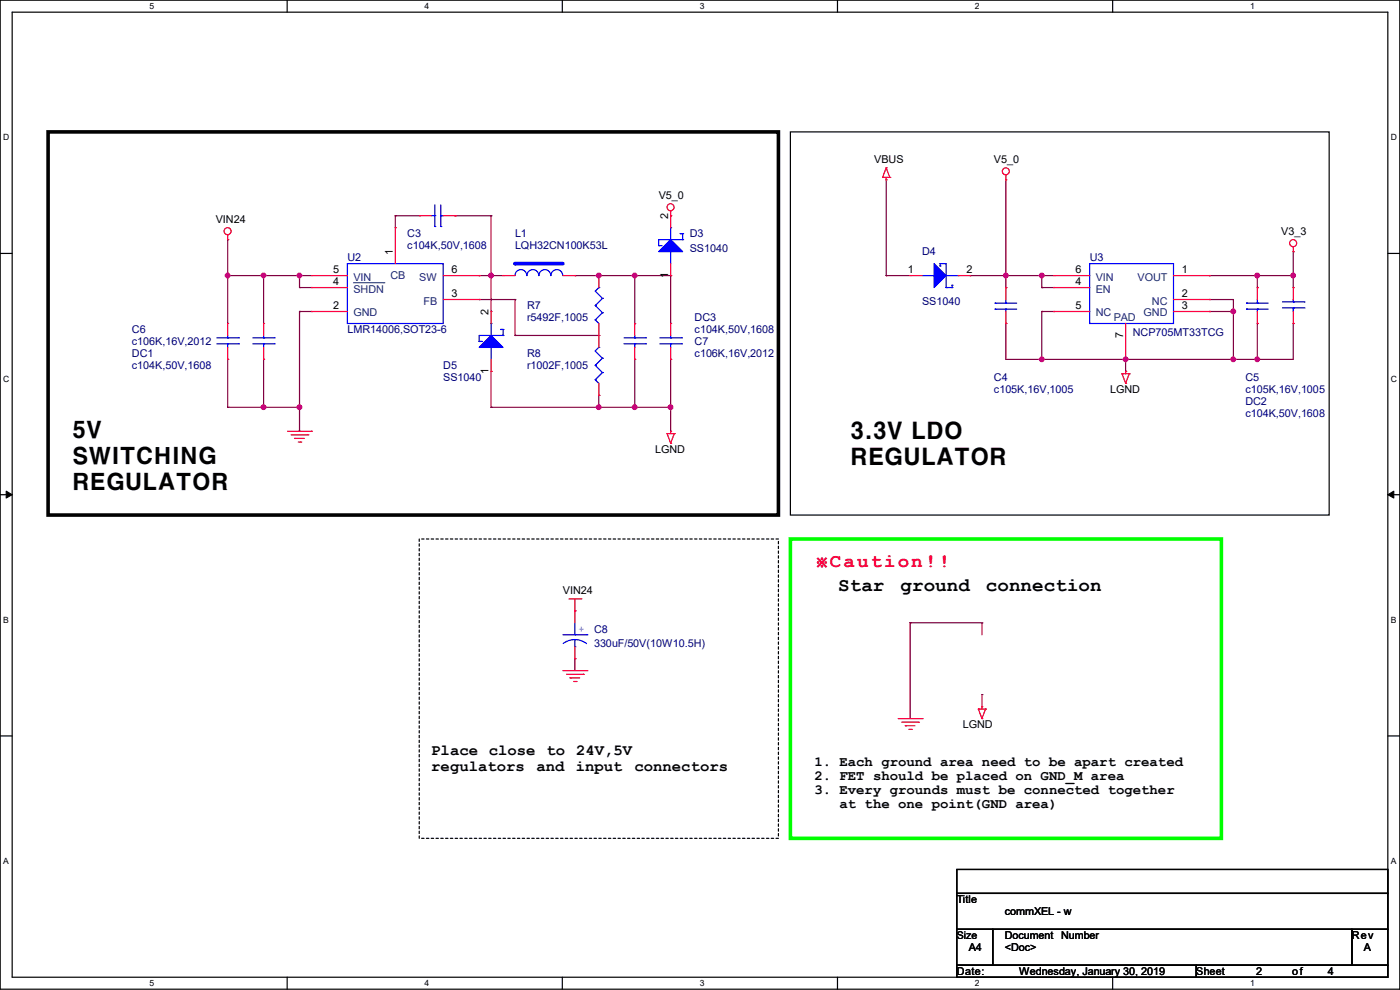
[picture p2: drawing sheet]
<svg xmlns="http://www.w3.org/2000/svg" width="297mm" height="210mm" viewBox="0 0 297 210" stroke-linecap="round" stroke-linejoin="round" font-family="sans-serif">
<path d="M0 0h297v209.8h-297zM2.6 2.6h291.8v204.7h-291.8z" fill="none" stroke="#000" stroke-width=".25"/>
<g fill="#fff">
<path d="M31.7 .3h1v2h-1z"/>
<path d="M31.7 207.6h1v1.9h-1z"/>
</g>
<path d="M60.9 0v2.6M60.9 207.3v2.5" fill="none" stroke="#000" stroke-width=".25"/>
<g fill="#fff">
<path d="M90.1 .3h1v2h-1z"/>
<path d="M90.1 207.6h1v1.9h-1z"/>
</g>
<path d="M119.3 0v2.6M119.3 207.3v2.5" fill="none" stroke="#000" stroke-width=".25"/>
<g fill="#fff">
<path d="M148.5 .3h.9v2h-.9z"/>
<path d="M148.5 207.6h.9v1.9h-.9z"/>
</g>
<path d="M177.7 0v2.6M177.7 207.3v2.5" fill="none" stroke="#000" stroke-width=".25"/>
<g fill="#fff">
<path d="M206.8 .3h1v2h-1z"/>
<path d="M206.8 207.6h1v1.9h-1z"/>
</g>
<path d="M236.1 0v2.6M236.1 207.3v2.5" fill="none" stroke="#000" stroke-width=".25"/>
<g fill="#fff">
<path d="M265.2 .3h1v2h-1z"/>
<path d="M265.2 207.6h1v1.9h-1z"/>
<path d="M.7 28.2h1.2v1.9h-1.2z"/>
<path d="M295.1 28.2h1.2v1.9h-1.2z"/>
<path d="M.7 79.3h1.2v2h-1.2z"/>
<path d="M295.1 79.3h1.2v2h-1.2z"/>
</g>
<path d="M0 53.8h2.6M294.4 53.8h2.6" fill="none" stroke="#000" stroke-width=".25"/>
<g fill="#fff">
<path d="M.7 130.5h1.2v2h-1.2z"/>
<path d="M295.1 130.5h1.1v2h-1.1z"/>
</g>
<path d="M0 104.9h2.6M294.4 104.9h2.6" fill="none" stroke="#000" stroke-width=".25"/>
<path d="M1.3 104.2l1.3 .7-1.3 .8zM294.4 104.9l1.3-.7v1.5z" fill="#000" stroke="#000" stroke-width=".21"/>
<g fill="#fff">
<path d="M.7 181.7h1.2v2h-1.2z"/>
<path d="M295.1 181.7h1.1v2h-1.1z"/>
</g>
<path d="M167.7 28h114.3v81.3h-114.3zM0 156.1h2.6M294.4 156.1h2.6M203 184.4h91.4v5.1h-91.4zM203 189.5h91.4v7.6h-91.4zM203 197.1h7.6v7.7h-7.6zM210.6 197.1h76.2v7.7h-76.2zM286.8 197.1h7.6v7.7h-7.6zM203 204.8h50.8v2.5h-50.8zM253.8 204.8h40.6v2.5h-40.6z" fill="none" stroke="#000" stroke-width=".25"/>
<path d="M88.9 114.3h76.2v63.5h-76.2z" fill="none" stroke="#000" stroke-width=".25" stroke-dasharray=".5"/>
<path d="M10.2 28h154.9v81.3h-154.9z" fill="none" stroke="#000" stroke-width=".76"/>
<path d="M167.7 114.3h91.4v63.5h-91.4z" fill="none" stroke="#0f0" stroke-width=".76"/>
<g fill="none" stroke="#800040" stroke-width=".25">
<path d="M188 38.1v20.4M213.4 38.1v22.9M48.3 50.8h.1M48.3 58.5h.1M48.3 50.8v17.8M48.3 58.5h17.8M55.9 58.5h.1M55.9 58.5v10.1M63.5 58.5h.1M63.5 58.5v2.5M83.9 45.8h.1M83.9 45.8v2.5"/>
<path d="M83.9 45.8h5M96.6 45.8h.1M96.6 45.8h7.6M101.6 58.5h.1M101.6 58.5h5.1M104.2 45.8h.1M104.2 58.5h.1M104.2 45.8v20.3M122 58.5h.1M122 58.5h20.3M127 58.5h.1M134.7 58.5h.1"/>
<path d="M134.7 58.5v10.1M142.3 58.5h.1M142.3 58.5v10.1M188 58.5h.1M188 58.5h5.1M205.8 58.5h.1M205.8 58.5h17.8M213.4 58.5h.1M221 58.5h.1M221 58.5v2.5M256.6 58.5h.1M256.6 58.5h17.8"/>
<path d="M266.7 58.5h.1M266.7 58.5v2.5M274.4 53.4h.1M274.4 53.4v7.6M48.3 76.2h.1M48.3 76.2v10.2M55.9 76.2h.1M55.9 76.2v10.2M63.5 61h.1M63.5 66.1h.1M63.5 66.1v25.4M63.5 61h2.6"/>
<path d="M63.5 66.1h2.6M101.6 63.5h.1M101.6 63.5h7.7M104.2 78.8h.1M104.2 78.8v7.6M109.3 63.5h.1M109.3 71.2h.1M109.3 63.5v7.7M109.3 71.2h17.7M134.7 76.2h.1M134.7 76.2v10.2M142.3 76.2h.1"/>
<path d="M142.3 76.2v15.3M213.4 61h.1M213.4 68.6h.1M213.4 76.2h.1M213.4 68.6v7.6M221 61h.1M221 66.1h.1M221 76.2h.1M221 61h2.6M221 66.1h2.6M221 66.1v10.1M238.8 78.8h.1"/>
<path d="M238.8 76.2h.1M238.8 76.2v2.6M256.6 63.5h.1M256.6 66.1h.1M256.6 63.5h5.1v12.7M256.6 66.1h5.1M261.7 66.1h.1M261.7 76.2h.1M266.7 61h.1M266.7 68.6h.1M266.7 76.2h.1M266.7 68.6v7.6"/>
<path d="M274.4 61h.1M274.4 68.6h.1M274.4 68.6v7.6h-61M48.3 86.4h.1M48.3 86.4h15.2M55.9 86.4h.1M63.5 86.4h.1M104.2 86.4h.1M104.2 86.4h38.1M127 83.9h.1M127 86.4h.1M127 83.9v2.5"/>
<path d="M134.7 86.4h.1M142.3 86.4h.1M122 139.7h.1M122 139.7v2.6M193.1 132.1h.1M193.1 132.1v20.3M193.1 132.1h15.2M208.3 132.1h.1M208.3 132.1v2.6M208.3 147.4h.1M208.3 147.4v2.5"/>
</g>
<g fill="#f0f" stroke="#f0f" stroke-width=".25">
<circle cx="104.2" cy="58.4" r=".49"/>
<circle cx="48.3" cy="58.4" r=".49"/>
<circle cx="55.9" cy="58.4" r=".49"/>
<circle cx="63.5" cy="58.4" r=".49"/>
<circle cx="134.6" cy="58.4" r=".49"/>
<circle cx="127" cy="58.4" r=".49"/>
<circle cx="63.5" cy="86.4" r=".49"/>
<circle cx="55.9" cy="86.4" r=".49"/>
<circle cx="134.6" cy="86.4" r=".49"/>
<circle cx="142.3" cy="86.4" r=".49"/>
<circle cx="127" cy="86.4" r=".49"/>
<circle cx="274.3" cy="58.4" r=".49"/>
<circle cx="221" cy="58.4" r=".49"/>
<circle cx="266.7" cy="58.4" r=".49"/>
<circle cx="261.6" cy="66.1" r=".49"/>
<circle cx="238.8" cy="76.2" r=".49"/>
<circle cx="221" cy="76.2" r=".49"/>
<circle cx="266.7" cy="76.2" r=".49"/>
<circle cx="261.6" cy="76.2" r=".49"/>
<circle cx="213.4" cy="58.4" r=".49"/>
</g>
<g fill="none" stroke="#f00" stroke-width=".25">
<path d="M187.2 37.6h.1M187.2 37.6h1.6M188 38.1h.1M188 35.6h.1M188 37.6v.5M188 35.6l-.8 2M188 35.6l.8 2M188.8 37.6h.1M213.4 38.1h.1M213.4 37.1v1M48.3 50.8h.1M48.3 49.8v1"/>
<path d="M142.3 45.8h.1M142.3 44.7v1.1M274.4 53.4h.1M274.4 52.4v1M238 79.3h.1M238 79.3h1.6M238 79.3l.8 2M238.8 78.8h.1M238.8 78.8v.5M239.6 79.3h.1M239.6 79.3l-.8 2M61 91.5h5.1"/>
<path d="M61.8 92.2h3.5M62.5 93h.1M62.5 93h2.1M63.3 93.8h.5M63.8 93.8h.1M65.3 92.2h.1M66.1 91.5h.1M141.5 92h.1M141.5 92h1.5M141.5 92l.8 2M142.3 91.5h.1M142.3 94h.1"/>
<path d="M142.3 91.5v.5M143 92h.1M143 92l-.7 2M238.8 81.3h.1M120.7 127h2.5M122 129.6h.1M122 127v2.6M123.2 127h.1M119.4 142.3h5.1M120.2 143h3.5M120.9 143.8h.1M120.9 143.8h2.1"/>
<path d="M121.7 144.6h.5M122.2 144.6h.1M123.7 143h.1M124.5 142.3h.1M190.5 152.4h5.1M191.3 153.2h3.6M192.1 154h.1M192.1 154h2M192.8 154.7h.5M193.3 154.7h.1M194.9 153.2h.1M195.6 152.4h.1"/>
<path d="M207.6 150.4h.1M207.6 150.4h1.5M207.6 150.4l.7 2M208.3 149.9h.1M208.3 152.4h.1M208.3 149.9v.5M209.1 150.4h.1M209.1 150.4l-.8 2"/>
<circle cx="213.4" cy="36.3" r=".74"/>
<circle cx="48.3" cy="49" r=".74"/>
<circle cx="142.3" cy="44" r=".74"/>
<circle cx="274.3" cy="51.6" r=".74"/>
</g>
<path d="M109.3 58.5a1.25 1.25 0 0 1 1.2-1.3 1.25 1.25 0 0 1 1.3 1.3M111.8 58.5a1.25 1.25 0 0 1 1.3-1.3 1.25 1.25 0 0 1 1.2 1.3M114.3 58.5a1.25 1.25 0 0 1 1.3-1.3 1.25 1.25 0 0 1 1.2 1.3M116.9 58.5a1.25 1.25 0 0 1 1.2-1.3 1.25 1.25 0 0 1 1.3 1.3" fill="none" stroke="#00f" stroke-width=".25"/>
<path d="M109.3 55.9h10.1" fill="none" stroke="#00f" stroke-width=".76"/>
<circle cx="109.3" cy="55.9" r=".38" fill="#00f"/>
<g fill="none" stroke="#f00" stroke-width=".25">
<path d="M66.1 58.5h.1M66.1 58.5h7.6M83.9 48.3h.1M83.9 48.3v7.6M88.9 45.8h.1M88.9 45.8h2.6M94 58.5h7.6M94 45.8h2.6M96.6 45.8h.1M101.6 58.5h.1M106.7 58.5h.1M106.7 58.5h2.6"/>
<path d="M119.4 58.5h2.6M122 58.5h.1M127 58.5h.1M127 58.5v2.5M142.3 58.5h.1M142.3 45.8h.1M142.3 45.8v2.5M142.3 55.9v2.6M193.1 58.5h.1M193.1 58.5h2.5M203.2 58.5h2.6M205.8 58.5h.1"/>
<path d="M223.6 58.5h.1M223.6 58.5h7.6M249 58.5h7.6M256.6 58.5h.1M48.3 68.6h.1M48.3 76.2h.1M48.3 68.6v2.6M48.3 73.7v2.5M55.9 68.6h.1M55.9 76.2h.1M55.9 68.6v2.6M55.9 73.7v2.5"/>
<path d="M66.1 61h.1M66.1 66.1h.1M66.1 61h7.6M66.1 66.1h7.6M94 63.5h7.6M101.6 63.5h.1M104.2 78.8h.1M104.2 66.1h.1M104.2 66.1v2.5M104.2 76.2v2.6M127 71.2h.1M127 68.6v5.1"/>
<path d="M134.7 68.6h.1M134.7 76.2h.1M134.7 68.6v2.6M134.7 73.7v2.5M142.3 68.6h.1M142.3 76.2h.1M142.3 68.6v2.6M142.3 73.7v2.5M213.4 68.6h.1M213.4 61h.1M213.4 61v2.5M213.4 66.1v2.5"/>
<path d="M223.6 61h.1M223.6 66.1h.1M223.6 61h7.6M223.6 66.1h7.6M238.8 76.2h.1M238.8 68.6v7.6M249 66.1h7.6M249 63.5h7.6M256.6 66.1h.1M256.6 63.5h.1M266.7 68.6h.1M266.7 61h.1"/>
<path d="M266.7 61v2.5M266.7 66.1v2.5M274.4 61h.1M274.4 68.6h.1M274.4 61v2.5M274.4 66.1v2.5M127 83.9h.1M127 81.3v2.6M122 129.6h.1M122 139.7h.1M122 129.6v2.5M122 137.2v2.5"/>
</g>
<g fill="#00f" stroke="#00f" stroke-width=".25">
<path d="M104.2 71.2l2.5 2.5h-5.1z"/>
<path d="M139.7 53.4l2.6-2.6 2.5 2.6z"/>
<path d="M198.2 55.9l2.5 2.6-2.5 2.5z"/>
</g>
<g fill="none" stroke="#00f" stroke-width=".25">
<path d="M73.7 55.9h20.3v12.7h-20.3zM91.5 45.8h.7M92.2 48h.1M92.2 45.8h.1M92.2 43.5v4.5M93.5 45.8h.1M93.5 48h.1M93.5 45.8h.5M93.5 43.5v4.5M139.7 52.1h.1M139.7 52.1h.6M140.3 52.1h.1"/>
<path d="M142.3 53.4h.1M142.3 48.3h.1M142.3 48.3v2.5M142.3 53.4v2.5M144.3 49.6h.1M144.3 49.6h.5M144.8 50.8h.1M144.8 49.6h.1M144.8 50.8h-5.1v1.3M144.8 49.6v1.2M195.6 58.5h2.6M198.2 58.5h.1"/>
<path d="M199.4 55.9h.1M199.4 56.4h.1M199.4 55.9h1.3v5.1M199.4 55.9v.5M200.7 58.5h2.5M203.2 58.5h.1M231.2 55.9h17.8v12.7h-17.8zM46 72.9h4.6M46 71.7h4.6M48.3 71.7h.1M48.3 72.9h.1M48.3 71.2v.5"/>
<path d="M48.3 72.9v.8M50.6 72.9h.1M50.6 71.7h.1M53.6 72.9h4.6M53.6 71.7h4.6M55.9 71.7h.1M55.9 72.9h.1M55.9 71.2v.5M55.9 72.9v.8M58.2 72.9h.1M58.2 71.7h.1M101.6 72.4h.1"/>
<path d="M101.6 72.4h.6M102.2 72.4h.1M104.2 73.7h.1M104.2 68.6h.1M104.2 68.6v2.6M104.2 73.7v2.5M106.2 69.9h.1M106.2 69.9h.5M106.7 71.2h.1M106.7 69.9h.1M106.7 71.2h-5.1v1.2M106.7 69.9v1.3"/>
<path d="M126.3 67.9h.1M126.3 64.8h.1M126.3 77.5h.1M126.3 67.9l.7 .7M126.3 64.8l1.5 1.5M126.3 77.5l1.5 1.5M127 61h.1M127 73.7h.1M127 61l-.7 .8 1.5 1.5M127 73.7l-.7 .8 1.5 1.5M127.8 66.3h.1M127.8 63.3h.1"/>
<path d="M127.8 79h.1M127.8 76h.1M127.8 66.3l-1.5 1.6M127.8 63.3l-1.5 1.5M127.8 79l-1.5 1.6M127.8 76l-1.5 1.5M132.4 72.9h4.5M132.4 71.7h4.5M134.7 71.7h.1M134.7 72.9h.1M134.7 71.2v.5M134.7 72.9v.8"/>
<path d="M136.9 72.9h.1M136.9 71.7h.1M140 72.9h4.6M140 71.7h4.6M142.3 71.7h.1M142.3 72.9h.1M142.3 71.2v.5M142.3 72.9v.8M144.6 72.9h.1M144.6 71.7h.1M200.7 61h.1M200.7 61h1.3"/>
<path d="M202 61h.1M202 60.5h.1M202 60.5v.5M211.1 64.3h.1M211.1 65.6h.1M211.1 64.3h4.6M211.1 65.6h4.6M213.4 65.6h.1M213.4 64.3h.1M213.4 63.5v.8M213.4 65.6v.5M264.5 64.3h.1"/>
<path d="M264.5 65.6h.1M264.5 64.3h4.5M264.5 65.6h4.5M266.7 65.6h.1M266.7 64.3h.1M266.7 63.5v.8M266.7 65.6v.5M272.1 65.3h4.5M272.1 64.1h4.5M274.4 64.1h.1M274.4 65.3h.1M274.4 63.5v.6"/>
<path d="M274.4 65.3v.8M276.6 65.3h.1M276.6 64.1h.1M126.3 80.6h.1M126.3 80.6l.7 .7M119.4 134.7h5.1M122 137.2h.1M122 134.7h.1M122 135.7l1.5 .3 .9 .5M122 135.7l-1.1 .1-1.4 .7M122 132.1v2.6M122 135.7v1.5"/>
<path d="M124.5 134.7h.1"/>
</g>
<path d="M75 60h6.4M81.4 60h.1" fill="none" stroke="#004080" stroke-width=".21"/>
<g fill="#f0f" stroke="#f0f" stroke-width=".25">
<circle cx="104.2" cy="58.4" r=".49"/>
<circle cx="48.3" cy="58.4" r=".49"/>
<circle cx="55.9" cy="58.4" r=".49"/>
<circle cx="63.5" cy="58.4" r=".49"/>
<circle cx="134.6" cy="58.4" r=".49"/>
<circle cx="127" cy="58.4" r=".49"/>
<circle cx="63.5" cy="86.4" r=".49"/>
<circle cx="55.9" cy="86.4" r=".49"/>
<circle cx="134.6" cy="86.4" r=".49"/>
<circle cx="142.3" cy="86.4" r=".49"/>
<circle cx="127" cy="86.4" r=".49"/>
<circle cx="274.3" cy="58.4" r=".49"/>
<circle cx="221" cy="58.4" r=".49"/>
<circle cx="266.7" cy="58.4" r=".49"/>
<circle cx="261.6" cy="66.1" r=".49"/>
<circle cx="238.8" cy="76.2" r=".49"/>
<circle cx="221" cy="76.2" r=".49"/>
<circle cx="266.7" cy="76.2" r=".49"/>
<circle cx="261.6" cy="76.2" r=".49"/>
<circle cx="213.4" cy="58.4" r=".49"/>
</g>
<g font-size="4.8">
<text x="180.4" y="93">3.3V LDO</text>
<text x="180.4" y="98.6">REGULATOR</text>
</g>
<g font-size="4.7">
<text x="15.3" y="93">5V</text>
<text x="15.3" y="98.5">SWITCHING</text>
<text x="15.3" y="103.9">REGULATOR</text>
</g>
<text font-size="4.1" fill="#f00" x="176.1" y="120.3">Caution!!</text>
<g font-size="4.1">
<text x="177.8" y="125.4">Star</text>
<text x="191.1" y="125.4">ground</text>
<text x="209.2" y="125.4">connection</text>
</g>
<g font-size="3.3">
<text x="91.5" y="160.2">Place close to</text>
<text x="122.2" y="160.2">24V,5V</text>
<text x="91.5" y="163.5">regulators</text>
<text x="113.8" y="163.5">and</text>
<text x="122.2" y="163.5">input</text>
<text x="134.6" y="163.5">connectors</text>
</g>
<text font-size="3.2" fill="#f00" x="172.8" y="120.3">※</text>
<g font-size="3">
<text x="172.8" y="162.5">1. Each ground area need to be apart created</text>
<text x="172.8" y="165.5">2. FET should be placed on GND_M area</text>
<text x="172.8" y="168.4">3. Every grounds must be connected together</text>
<text x="178.1" y="171.4">at the one point(GND area)</text>
</g>
<g font-size="2.3">
<text x="185.5" y="34.6">VBUS</text>
<text x="210.9" y="34.6">V5_0</text>
<text x="45.8" y="47.3">VIN24</text>
<text x="139.7" y="42.2">V5_0</text>
<text x="141.7" y="46.5" transform="rotate(-90 141.7 46.5)">2</text>
<text x="271.8" y="49.9">V3_3</text>
<text x="70.7" y="57.9">5</text>
<text x="83.3" y="54.1" transform="rotate(-90 83.3 54.1)">1</text>
<text x="95.8" y="57.9">6</text>
<text x="141.7" y="59" transform="rotate(-90 141.7 59)">1</text>
<text x="192.6" y="57.9">1</text>
<text x="205" y="57.9">2</text>
<text x="228.1" y="57.9">6</text>
<text x="250.7" y="57.9">1</text>
<text x="70.7" y="60.5">4</text>
<text x="70.7" y="65.5">2</text>
<text x="95.8" y="63">3</text>
<text x="228.1" y="60.5">4</text>
<text x="228.1" y="65.5">5</text>
<text x="250.7" y="65.5">3</text>
<text x="250.7" y="63">2</text>
<text x="103.6" y="66.8" transform="rotate(-90 103.6 66.8)">2</text>
<text x="238.3" y="71.7" transform="rotate(-90 238.3 71.7)">7</text>
<text x="103.6" y="79.3" transform="rotate(-90 103.6 79.3)">1</text>
<text x="235.5" y="83.4">LGND</text>
<text x="139" y="96.1">LGND</text>
<text x="119.4" y="126.1">VIN24</text>
<text x="204.3" y="154.5">LGND</text>
<text x="203" y="191.6">Title</text>
<text x="213.2" y="194.1">commXEL - w</text>
<text x="205.5" y="201.8">A4</text>
<text x="213.1" y="199.2">Document</text>
<text x="213.2" y="201.8">&lt;Doc&gt;</text>
<text x="225.1" y="199.2">Number</text>
<text x="286.8" y="199.2">Rev</text>
<text x="289.4" y="201.8">A</text>
<text x="203" y="206.8">Date:</text>
<text x="216.2" y="206.8">Wednesday, January 30, 2019</text>
<text x="253.8" y="206.8">Sheet</text>
<text x="266.5" y="206.8">2</text>
<text x="274.1" y="206.8">of</text>
<text x="281.7" y="206.8">4</text>
</g>
<g font-size="2.3" fill="#000080">
<text x="86.4" y="50.4">C3</text>
<text x="86.4" y="52.9">c104K,50V,1608</text>
<text x="109.3" y="50.4">L1</text>
<text x="109.3" y="52.9">LQH32CN100K53L</text>
<text x="146.3" y="50.4">D3</text>
<text x="146.3" y="53.4">SS1040</text>
<text x="73.7" y="55.5">U2</text>
<text x="195.6" y="54.2">D4</text>
<text x="231.2" y="55.5">U3</text>
<text x="111.8" y="65.6">R7</text>
<text x="195.6" y="64.6">SS1040</text>
<text x="28" y="70.7">C6</text>
<text x="73.7" y="70.7">LMR14006,SOT23-6</text>
<text x="111.8" y="68.2">r5492F,1005</text>
<text x="147.4" y="68.2">DC3</text>
<text x="147.4" y="70.7">c104K,50V,1608</text>
<text x="240.3" y="71.2">NCP705MT33TCG</text>
<text x="28" y="73.2">c106K,16V,2012</text>
<text x="28" y="75.8">DC1</text>
<text x="111.8" y="75.8">R8</text>
<text x="147.4" y="73.2">C7</text>
<text x="147.4" y="75.8">c106K,16V,2012</text>
<text x="28" y="78.3">c104K,50V,1608</text>
<text x="94" y="78.3">D5</text>
<text x="94" y="80.9">SS1040</text>
<text x="111.8" y="78.3">r1002F,1005</text>
<text x="210.9" y="80.9">C4</text>
<text x="210.9" y="83.4">c105K,16V,1005</text>
<text x="264.2" y="80.9">C5</text>
<text x="264.2" y="83.4">c105K,16V,1005</text>
<text x="264.2" y="85.9">DC2</text>
<text x="264.2" y="88.5">c104K,50V,1608</text>
<text x="126" y="134.2">C8</text>
<text x="126" y="137.2">330uF/50V(10W10.5H)</text>
</g>
<g font-size="2.3" fill="#004080">
<text x="75" y="59.5">VIN</text>
<text x="82.8" y="59.3">CB</text>
<text x="88.9" y="59.5">SW</text>
<text x="232.5" y="59.5">VIN</text>
<text x="241.3" y="59.5">VOUT</text>
<text x="75" y="62.1">SHDN</text>
<text x="89.8" y="64.6">FB</text>
<text x="232.5" y="62.1">EN</text>
<text x="244.4" y="64.6">NC</text>
<text x="75" y="67.1">GND</text>
<text x="232.5" y="67.1">NC</text>
<text x="236.3" y="68.2">PAD</text>
<text x="242.6" y="67.1">GND</text>
</g>
<text font-size="2.2" x="203" y="199.2">Size</text>
<text font-size="2.1" fill="#00f" x="122.7" y="134">+</text>
<g font-size="1.8">
<text x="31.7" y="1.9">5</text>
<text x="90.1" y="1.9">4</text>
<text x="148.5" y="1.9">3</text>
<text x="206.8" y="1.9">2</text>
<text x="265.2" y="1.9">1</text>
<text x=".7" y="29.8">D</text>
<text x="295.1" y="29.8">D</text>
<text x=".7" y="80.9">C</text>
<text x="295.1" y="80.9">C</text>
<text x=".7" y="132.1">B</text>
<text x="295.1" y="132.1">B</text>
<text x=".7" y="183.3">A</text>
<text x="295.1" y="183.3">A</text>
<text x="31.7" y="209.2">5</text>
<text x="90.1" y="209.2">4</text>
<text x="148.5" y="209.2">3</text>
<text x="206.8" y="209.2">2</text>
<text x="265.2" y="209.2">1</text>
</g>
</svg>
